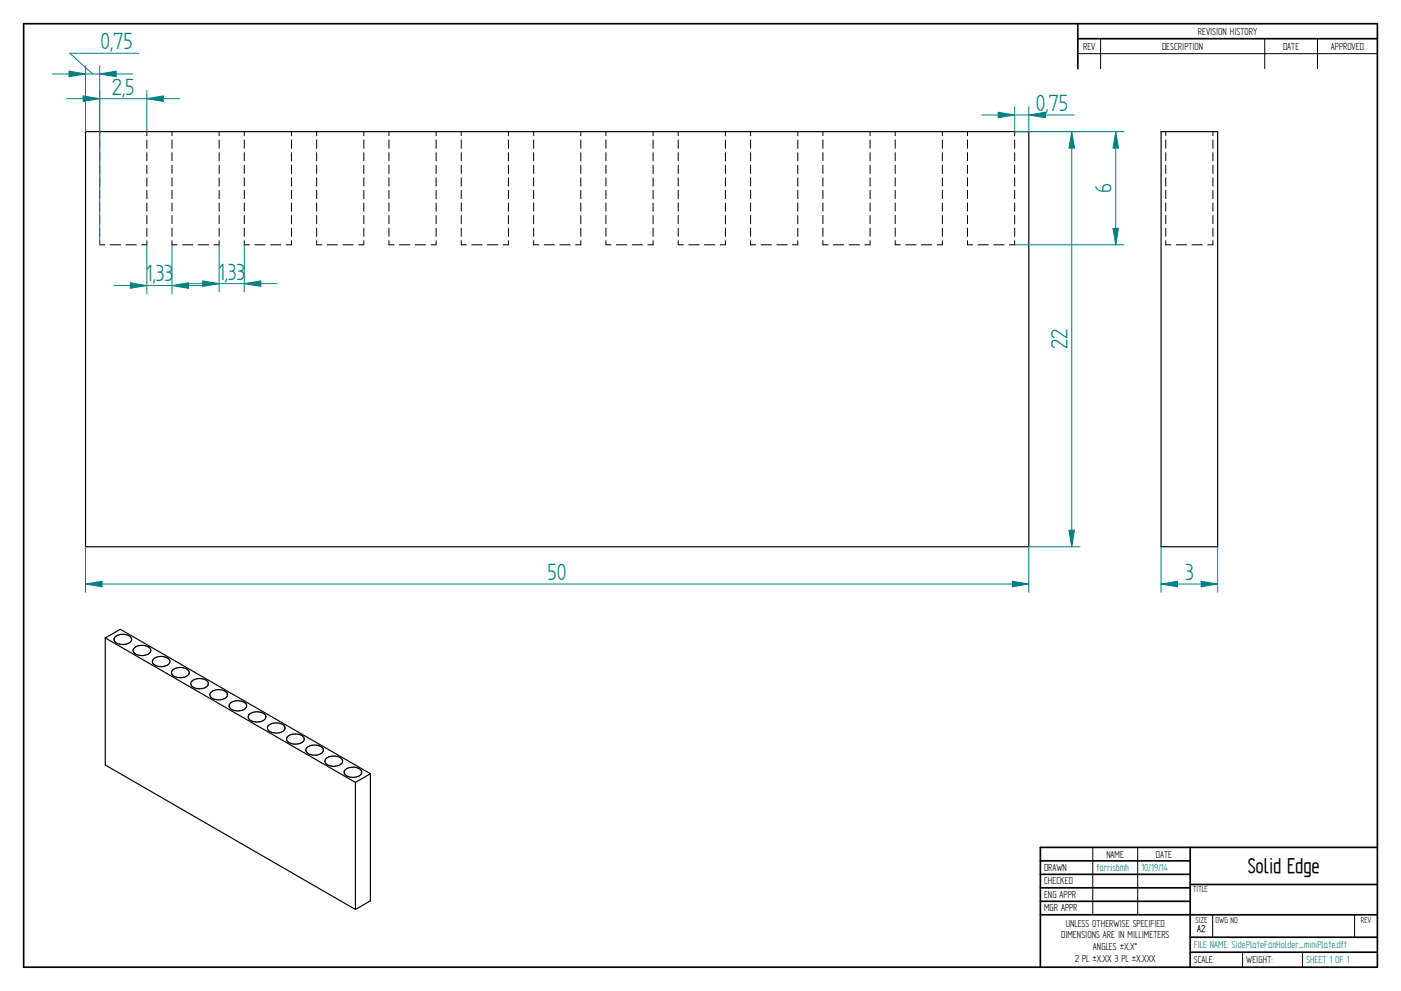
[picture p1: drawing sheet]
<svg xmlns="http://www.w3.org/2000/svg" width="594mm" height="420mm" viewBox="0 0 594 420" stroke-linecap="round" stroke-linejoin="round" font-family="sans-serif">
<g fill="none" stroke="#000" stroke-width=".71">
<path d="M10 10.1h574.1v400h-574.1zM457 10.1v19M457 16.4h127.1M504.7 359.3v50.8M584.1 359.3h-142.9v50.8M441.2 365h63.5M441.2 370.7h63.5M441.2 376.4h63.5M504.7 375h79.4M441.2 382.1h63.5M441.2 387.8h142.9M504.7 397.4h79.4"/>
<path d="M504.7 403.7h79.4"/>
</g>
<g fill="none" stroke="#000" stroke-width=".42">
<path d="M466.7 16.4v12.7M536.3 16.4v12.7M558.7 16.4v12.7M457 22.8h127.1M42.3 55.8v1.7M42.3 59.3v3.6M62.3 55.8v1.8M62.3 59.4v3.5M72.9 55.8v1.7M72.9 59.3v3.6M92.9 55.8v1.8M92.9 59.4v3.5"/>
<path d="M103.6 55.8v1.7M103.6 59.3v3.6M123.6 55.8v1.8M123.6 59.4v3.5M134.3 55.8v1.7M134.3 59.3v3.6M154.3 55.8v1.8M154.3 59.4v3.5M164.9 55.8v1.7M164.9 59.3v3.6M184.9 55.8v1.8M184.9 59.4v3.5"/>
<path d="M195.6 55.8v1.7M195.6 59.3v3.6M215.6 55.8v1.8M215.6 59.4v3.5M226.3 55.8v1.7M226.3 59.3v3.6M246.3 55.8v1.8M246.3 59.4v3.5M256.9 55.8v1.7M256.9 59.3v3.6M276.9 55.8v1.8M276.9 59.4v3.5"/>
<path d="M287.6 55.8v1.7M287.6 59.3v3.6M307.6 55.8v1.8M307.6 59.4v3.5M318.3 55.8v1.7M318.3 59.3v3.6M338.3 55.8v1.8M338.3 59.4v3.5M348.9 55.8v1.7M348.9 59.3v3.6M368.9 55.8v1.8M368.9 59.4v3.5"/>
<path d="M379.6 55.8v1.7M379.6 59.3v3.6M399.6 55.8v1.8M399.6 59.4v3.5M410.3 55.8v1.7M410.3 59.3v3.6M430.3 55.8v1.8M430.3 59.4v3.5M494.3 55.8v1.7M494.3 59.3v3.6M514.3 55.8v1.8M514.3 59.4v3.5"/>
<path d="M42.3 64.7v3.5M42.3 70v3.6M42.3 75.4v3.5M62.3 64.7v3.5M62.3 70.1v3.5M62.3 75.4v3.5M72.9 64.7v3.5M72.9 70v3.6M72.9 75.4v3.5M92.9 64.7v3.5M92.9 70.1v3.5M92.9 75.4v3.5"/>
<path d="M103.6 64.7v3.5M103.6 70v3.6M103.6 75.4v3.5M123.6 64.7v3.5M123.6 70.1v3.5M123.6 75.4v3.5M134.3 64.7v3.5M134.3 70v3.6M134.3 75.4v3.5M154.3 64.7v3.5M154.3 70.1v3.5M154.3 75.4v3.5"/>
<path d="M164.9 64.7v3.5M164.9 70v3.6M164.9 75.4v3.5M184.9 64.7v3.5M184.9 70.1v3.5M184.9 75.4v3.5M195.6 64.7v3.5M195.6 70v3.6M195.6 75.4v3.5M215.6 64.7v3.5M215.6 70.1v3.5M215.6 75.4v3.5"/>
<path d="M226.3 64.7v3.5M226.3 70v3.6M226.3 75.4v3.5M246.3 64.7v3.5M246.3 70.1v3.5M246.3 75.4v3.5M256.9 64.7v3.5M256.9 70v3.6M256.9 75.4v3.5M276.9 64.7v3.5M276.9 70.1v3.5M276.9 75.4v3.5"/>
<path d="M287.6 64.7v3.5M287.6 70v3.6M287.6 75.4v3.5M307.6 64.7v3.5M307.6 70.1v3.5M307.6 75.4v3.5M318.3 64.7v3.5M318.3 70v3.6M318.3 75.4v3.5M338.3 64.7v3.5M338.3 70.1v3.5M338.3 75.4v3.5"/>
<path d="M348.9 64.7v3.5M348.9 70v3.6M348.9 75.4v3.5M368.9 64.7v3.5M368.9 70.1v3.5M368.9 75.4v3.5M379.6 64.7v3.5M379.6 70v3.6M379.6 75.4v3.5M399.6 64.7v3.5M399.6 70.1v3.5M399.6 75.4v3.5"/>
<path d="M410.3 64.7v3.5M410.3 70v3.6M410.3 75.4v3.5M430.3 64.7v3.5M430.3 70.1v3.5M430.3 75.4v3.5M494.3 64.7v3.5M494.3 70v3.6M494.3 75.4v3.5M514.3 64.7v3.5M514.3 70.1v3.5M514.3 75.4v3.5"/>
<path d="M42.3 80.7v3.5M42.3 86v3.5M42.3 91.3v3.6M42.3 96.7v3.5M62.3 80.7v3.5M62.3 86v3.6M62.3 91.4v3.5M62.3 96.7v3.5M72.9 80.7v3.5M72.9 86v3.5M72.9 91.3v3.6M72.9 96.7v3.5"/>
<path d="M92.9 80.7v3.5M92.9 86v3.6M92.9 91.4v3.5M92.9 96.7v3.5M103.6 80.7v3.5M103.6 86v3.5M103.6 91.3v3.6M103.6 96.7v3.5M123.6 80.7v3.5M123.6 86v3.6M123.6 91.4v3.5M123.6 96.7v3.5"/>
<path d="M134.3 80.7v3.5M134.3 86v3.5M134.3 91.3v3.6M134.3 96.7v3.5M154.3 80.7v3.5M154.3 86v3.6M154.3 91.4v3.5M154.3 96.7v3.5M164.9 80.7v3.5M164.9 86v3.5M164.9 91.3v3.6M164.9 96.7v3.5"/>
<path d="M184.9 80.7v3.5M184.9 86v3.6M184.9 91.4v3.5M184.9 96.7v3.5M195.6 80.7v3.5M195.6 86v3.5M195.6 91.3v3.6M195.6 96.7v3.5M215.6 80.7v3.5M215.6 86v3.6M215.6 91.4v3.5M215.6 96.7v3.5"/>
<path d="M226.3 80.7v3.5M226.3 86v3.5M226.3 91.3v3.6M226.3 96.7v3.5M246.3 80.7v3.5M246.3 86v3.6M246.3 91.4v3.5M246.3 96.7v3.5M256.9 80.7v3.5M256.9 86v3.5M256.9 91.3v3.6M256.9 96.7v3.5"/>
<path d="M276.9 80.7v3.5M276.9 86v3.6M276.9 91.4v3.5M276.9 96.7v3.5M287.6 80.7v3.5M287.6 86v3.5M287.6 91.3v3.6M287.6 96.7v3.5M307.6 80.7v3.5M307.6 86v3.6M307.6 91.4v3.5M307.6 96.7v3.5"/>
<path d="M318.3 80.7v3.5M318.3 86v3.5M318.3 91.3v3.6M318.3 96.7v3.5M338.3 80.7v3.5M338.3 86v3.6M338.3 91.4v3.5M338.3 96.7v3.5M348.9 80.7v3.5M348.9 86v3.5M348.9 91.3v3.6M348.9 96.7v3.5"/>
<path d="M368.9 80.7v3.5M368.9 86v3.6M368.9 91.4v3.5M368.9 96.7v3.5M379.6 80.7v3.5M379.6 86v3.5M379.6 91.3v3.6M379.6 96.7v3.5M399.6 80.7v3.5M399.6 86v3.6M399.6 91.4v3.5M399.6 96.7v3.5"/>
<path d="M410.3 80.7v3.5M410.3 86v3.5M410.3 91.3v3.6M410.3 96.7v3.5M430.3 80.7v3.5M430.3 86v3.6M430.3 91.4v3.5M430.3 96.7v3.5M494.3 80.7v3.5M494.3 86v3.5M494.3 91.3v3.6M494.3 96.7v3.5"/>
<path d="M514.3 80.7v3.5M514.3 86v3.6M514.3 91.4v3.5M514.3 96.7v3.5M42.3 102v1.8h2.2M46.7 103.8h4.4M53.4 103.8h4.4M62.3 102.1v1.7h-2.2M72.9 102v1.8h2.2M77.4 103.8h4.4M84 103.8h4.4M92.9 102.1v1.7h-2.2"/>
<path d="M103.6 102v1.8h2.2M108 103.8h4.4M114.7 103.8h4.4M123.6 102.1v1.7h-2.2M134.3 102v1.8h2.2M138.7 103.8h4.4M145.4 103.8h4.4M154.3 102.1v1.7h-2.2M164.9 102v1.8h2.2M169.4 103.8h4.4M176 103.8h4.5M184.9 102.1v1.7h-2.2"/>
<path d="M195.6 102v1.8h2.2M200 103.8h4.4M206.7 103.8h4.4M215.6 102.1v1.7h-2.2M226.3 102v1.8h2.2M230.7 103.8h4.4M237.4 103.8h4.4M246.3 102.1v1.7h-2.2M256.9 102v1.8h2.2M261.4 103.8h4.4M268 103.8h4.5M276.9 102.1v1.7h-2.2"/>
<path d="M287.6 102v1.8h2.2M292 103.8h4.4M298.7 103.8h4.4M307.6 102.1v1.7h-2.2M318.3 102v1.8h2.2M322.7 103.8h4.4M329.4 103.8h4.4M338.3 102.1v1.7h-2.2M348.9 102v1.8h2.2M353.4 103.8h4.4M360.1 103.8h4.4M368.9 102.1v1.7h-2.2"/>
<path d="M379.6 102v1.8h2.2M384 103.8h4.5M390.7 103.8h4.4M399.6 102.1v1.7h-2.2M410.3 102v1.8h2.1M414.7 103.8h4.4M421.4 103.8h4.4M430.3 102.1v1.7h-2.3M494.3 102v1.8h2.2M498.8 103.8h4.4M505.4 103.8h4.4M514.3 102.1v1.7h-2.2"/>
<path d="M463.4 359.3v28.5M482.4 359.3v28.5M514.2 387.9v9.5M574.4 387.9v9.5M526.9 403.7v6.4M552.3 403.7v6.4"/>
</g>
<path d="M36.3 55.8h400v176h-400zM492.3 55.8h24v176h-24z" fill="none" stroke="#000" stroke-width=".49"/>
<path d="M36.3 247.6l7-1.1v2.3z" fill="none" stroke="#008080" stroke-width=".42"/>
<path d="M36.3 247.6l7-1.1v2.3z" fill="#008080"/>
<path d="M429.3 246.5l7 1.1-7 1.2z" fill="none" stroke="#008080" stroke-width=".42"/>
<path d="M429.3 246.5l7 1.1-7 1.2z" fill="#008080"/>
<path d="M36.3 231.8v19.3M436.3 231.8v19.3M453.3 224.8h2.3l-1.1 7zM36.3 247.6h400" fill="none" stroke="#008080" stroke-width=".42"/>
<path d="M453.3 224.8h2.3l-1.1 7z" fill="#008080"/>
<path d="M454.5 55.8l1.1 7h-2.3z" fill="none" stroke="#008080" stroke-width=".42"/>
<path d="M454.5 55.8l1.1 7h-2.3z" fill="#008080"/>
<path d="M436.3 55.8h21.6M454.5 55.8v176M472 96.8h2.3l-1.2 7zM436.3 231.8h21.6" fill="none" stroke="#008080" stroke-width=".42"/>
<path d="M472 96.8h2.3l-1.2 7z" fill="#008080"/>
<path d="M473.1 55.8l1.2 7h-2.3z" fill="none" stroke="#008080" stroke-width=".42"/>
<path d="M473.1 55.8l1.2 7h-2.3z" fill="#008080"/>
<path d="M430.3 55.8h46.3M473.1 55.8v48M430.3 103.8h46.3M492.3 247.6l7-1.1v2.3z" fill="none" stroke="#008080" stroke-width=".42"/>
<path d="M492.3 247.6l7-1.1v2.3z" fill="#008080"/>
<path d="M509.3 246.5l7 1.1-7 1.2z" fill="none" stroke="#008080" stroke-width=".42"/>
<path d="M509.3 246.5l7 1.1-7 1.2z" fill="#008080"/>
<path d="M62.3 41.8l7-1.1v2.3zM492.3 231.8v19.3M516.3 231.8v19.3M492.3 247.6h24" fill="none" stroke="#008080" stroke-width=".42"/>
<path d="M62.3 41.8l7-1.1v2.3z" fill="#008080"/>
<path d="M35.3 40.7l7 1.1-7 1.2z" fill="none" stroke="#008080" stroke-width=".42"/>
<path d="M35.3 40.7l7 1.1-7 1.2z" fill="#008080"/>
<path d="M42.3 38.3v41.5M62.3 38.3v17.5M28.3 41.8h48M55.3 119.9l7 1.2-7 1.1z" fill="none" stroke="#008080" stroke-width=".42"/>
<path d="M55.3 119.9l7 1.2-7 1.1z" fill="#008080"/>
<path d="M72.9 121.1l7-1.2v2.3z" fill="none" stroke="#008080" stroke-width=".42"/>
<path d="M72.9 121.1l7-1.2v2.3z" fill="#008080"/>
<path d="M62.3 103.8v20.8M72.9 103.8v20.8M85.9 119.1l7 1.2-7 1.1zM48.3 121.1h38.6" fill="none" stroke="#008080" stroke-width=".42"/>
<path d="M85.9 119.1l7 1.2-7 1.1z" fill="#008080"/>
<path d="M103.6 120.3l7-1.2v2.3z" fill="none" stroke="#008080" stroke-width=".42"/>
<path d="M103.6 120.3l7-1.2v2.3z" fill="#008080"/>
<path d="M42.3 31.4l7-1.2v2.3zM92.9 103.8v20M103.6 103.8v20M78.9 120.3h38.7" fill="none" stroke="#008080" stroke-width=".42"/>
<path d="M42.3 31.4l7-1.2v2.3z" fill="#008080"/>
<path d="M29.3 30.2l7 1.2-7 1.1z" fill="none" stroke="#008080" stroke-width=".42"/>
<path d="M29.3 30.2l7 1.2-7 1.1z" fill="#008080"/>
<path d="M22.3 31.4h34M36.3 27.8v28M42.3 27.8v76M58.9 22.6h-29.3l9.7 8.8M423.3 47.6l7 1.2-7 1.1z" fill="none" stroke="#008080" stroke-width=".42"/>
<path d="M423.3 47.6l7 1.2-7 1.1z" fill="#008080"/>
<path d="M436.3 48.8l7-1.2v2.3z" fill="none" stroke="#008080" stroke-width=".42"/>
<path d="M436.3 48.8l7-1.2v2.3z" fill="#008080"/>
<path d="M416.3 48.8h39.2M430.3 45.3v10.5M436.3 45.3v10.5" fill="none" stroke="#008080" stroke-width=".42"/>
<g fill="none" stroke="#000" stroke-width=".49">
<path d="M44.6 270.5v53.8l106.1 61.3M44.6 270.5l106.1 61.2M44.6 270.5l6.4-3.7 106.1 61.2M49 269.9a5 5 0 0 1 6.7 .8 2.55 2.55 0 0 1-2.9 2.5 3.8 3.8 0 0 1-4.5-2.1zM57.1 274.6a5 5 0 0 1 6.8 .7 2.59 2.59 0 0 1-3 2.6 3.8 3.8 0 0 1-4.4-2.1zM65.2 279.3a5 5 0 0 1 6.8 .7 2.55 2.55 0 0 1-2.9 2.6 3.8 3.8 0 0 1-4.5-2.1zM73.3 284a5 5 0 0 1 6.9 .8 2.55 2.55 0 0 1-3 2.5 3.8 3.8 0 0 1-4.5-2.1zM81.5 288.6a4.9 4.9 0 0 1 6.8 .9 2.54 2.54 0 0 1-3 2.5 3.8 3.8 0 0 1-4.4-2.1zM89.3 293.7a4.9 4.9 0 0 1 7.1 .4 2.55 2.55 0 0 1-2.9 2.6 3.8 3.8 0 0 1-4.5-2.1zM97.4 298.4a4.9 4.9 0 0 1 7.1 .4 2.54 2.54 0 0 1-2.9 2.6 3.8 3.8 0 0 1-4.5-2.1zM105.9 302.8a5 5 0 0 1 6.8 .7 2.55 2.55 0 0 1-3 2.6 3.8 3.8 0 0 1-4.5-2.1zM114 307.4a5 5 0 0 1 6.8 .8 2.54 2.54 0 0 1-2.9 2.6 3.8 3.8 0 0 1-4.5-2.2z"/>
<path d="M122.1 312.1a5 5 0 0 1 6.8 .8 2.55 2.55 0 0 1-2.9 2.6 3.8 3.8 0 0 1-4.5-2.2zM130.3 316.8a5 5 0 0 1 6.8 .8 2.54 2.54 0 0 1-3 2.5 3.8 3.8 0 0 1-4.4-2.1zM138.4 321.5a5 5 0 0 1 6.8 .8 2.55 2.55 0 0 1-3 2.5 3.8 3.8 0 0 1-4.4-2.1zM146.6 326.2a5 5 0 0 1 6.7 .8 2.54 2.54 0 0 1-2.9 2.5 3.8 3.8 0 0 1-4.5-2.1zM150.7 331.7v53.9M157.1 328v53.9l-6.4 3.7M157.1 328l-6.4 3.7"/>
</g>
<g font-size="11.3" fill="#008080">
<text x="42.6" y="20.8">0,75</text>
<text x="47.5" y="40.1">2,5</text>
<text x="439.2" y="47">0,75</text>
<text x="471.4" y="82" transform="rotate(-90 471.4 82)">6</text>
<text x="61.9" y="119.3">1,33</text>
<text x="92.5" y="118.5">1,33</text>
<text x="452.7" y="148.1" transform="rotate(-90 452.7 148.1)">22</text>
<text x="232.2" y="245.9">50</text>
<text x="502.5" y="245.9">3</text>
</g>
<text font-size="10.1" x="529.1" y="370.2">Solid Edge</text>
<g font-size="4.9">
<text x="507.9" y="14.7">REVISION HISTORY</text>
<text x="459.3" y="21">REV</text>
<text x="492.7" y="21">DESCRIPTION</text>
<text x="544.1" y="21">DATE</text>
<text x="564.4" y="21">APPROVED</text>
<text x="469.1" y="363.6">NAME</text>
<text x="490.1" y="363.6">DATE</text>
<text x="442.7" y="369.3">DRAWN</text>
<text x="442.7" y="375">CHECKED</text>
<text x="442.7" y="380.7">ENG APPR</text>
<text x="442.7" y="386.4">MGR APPR</text>
<text x="452" y="392.9">UNLESS OTHERWISE SPECIFIED</text>
<text x="450" y="397.9">DIMENSIONS ARE IN MILLIMETERS</text>
<text x="455.8" y="407.9">2 PL ±X.XX 3 PL ±X.XXX</text>
<text x="463.5" y="402.9">ANGLES ±X.X°</text>
<text x="506.2" y="408.3">SCALE:</text>
<text x="528.4" y="408.3">WEIGHT:</text>
</g>
<g font-size="4.9" fill="#008080">
<text x="464.9" y="369.4">farrisbmh</text>
<text x="484" y="369.4">10/19/14</text>
<text x="506.2" y="402.1">FILE NAME: SidePlateFanHolder_miniPlate.dft</text>
<text x="553.8" y="408.4">SHEET 1 OF 1</text>
</g>
<text font-size="4.8" x="507.7" y="395.3">A2</text>
<g font-size="4.1">
<text x="506" y="378.3">TITLE</text>
<text x="506.9" y="391.1">SIZE</text>
<text x="515.5" y="391.1">DWG NO</text>
<text x="577.1" y="391.1">REV</text>
</g>
</svg>
